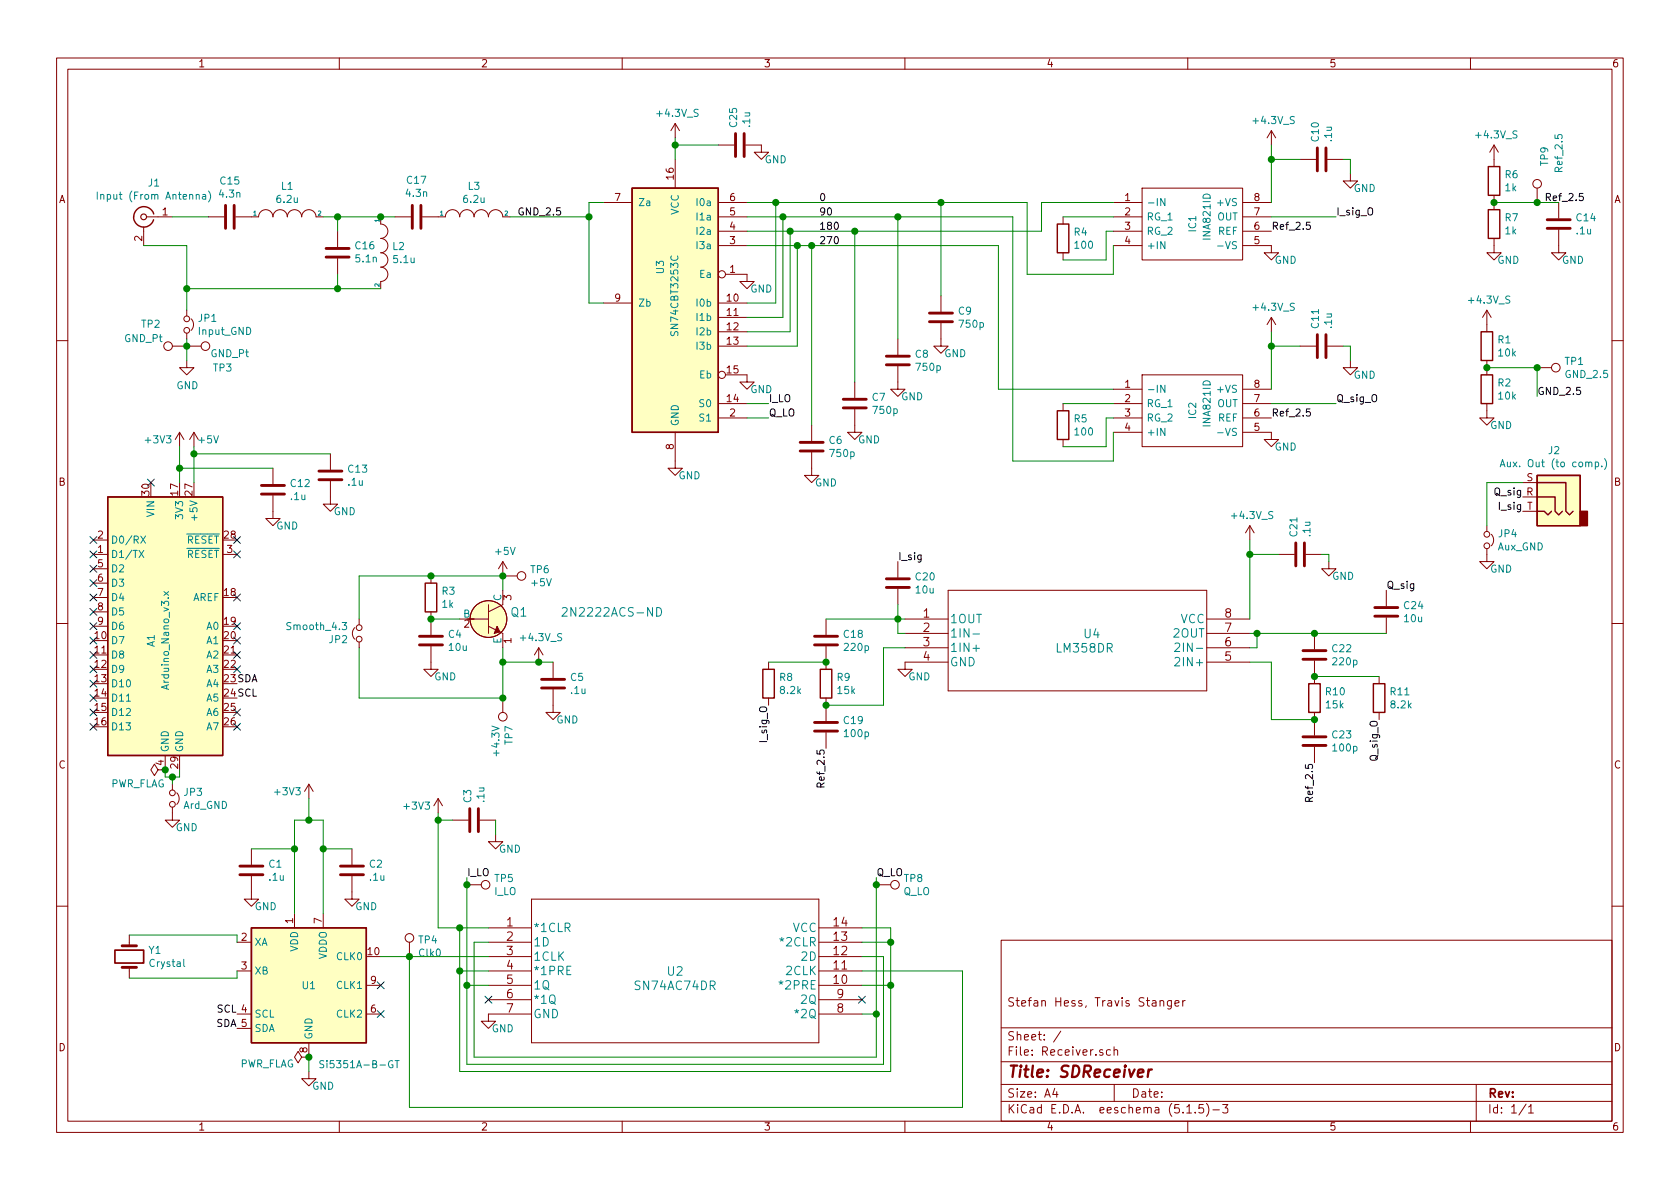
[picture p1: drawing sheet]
<svg xmlns="http://www.w3.org/2000/svg" width="297mm" height="210mm" viewBox="0 0 297 210" stroke-linecap="round" stroke-linejoin="round" font-family="sans-serif">
<g fill="none" stroke="#840000" stroke-width=".18">
<path d="M10 10.3h277v189.9h-277zM12 12.2h273v186.1h-273zM60 10.3v1.9M110 10.3v1.9M160 10.3v1.9M210 10.3v1.9M260 10.3v1.9M25.9 38.3h4.6M36.8 38.3h2.8M41.7 38.3h4a1.27 1.27 0 0 1 1.3-1.2 1.27 1.27 0 0 1 1.3 1.2 1.27 1.27 0 0 1 1.2-1.2 1.27 1.27 0 0 1 1.3 1.2 1.27 1.27 0 0 1 1.3-1.2 1.27 1.27 0 0 1 1.2 1.2 1.27 1.27 0 0 1 1.3-1.2 1.27 1.27 0 0 1 1.3 1.2h1.2M67.3 38.3v1.3a1.27 1.27 0 0 1 1.3 1.3 1.27 1.27 0 0 1-1.3 1.3 1.27 1.27 0 0 1 1.3 1.2 1.27 1.27 0 0 1-1.3 1.3 1.27 1.27 0 0 1 1.3 1.3 1.27 1.27 0 0 1-1.3 1.2 1.27 1.27 0 0 1 1.3 1.3 1.27 1.27 0 0 1-1.3 1.3v1.2M69.8 38.3h2.8"/>
<path d="M74.7 38.3h4a1.27 1.27 0 0 1 1.3-1.2 1.27 1.27 0 0 1 1.3 1.2 1.27 1.27 0 0 1 1.2-1.2 1.27 1.27 0 0 1 1.3 1.2 1.27 1.27 0 0 1 1.3-1.2 1.27 1.27 0 0 1 1.3 1.2 1.27 1.27 0 0 1 1.2-1.2 1.27 1.27 0 0 1 1.3 1.2h1.3M106.7 35.8h5.1M119.4 21.8v2.6M119.4 28.2v5.1M119.4 21.8l-.8 1.3M119.4 21.8l.7 1.3M127 38.3h5.1M127 25.6h2.8M127 35.8h5.1M131.8 25.6h2.8v1.3h1.3l-1.3 1.3-1.3-1.3h1.3M188 38.3v1.3M196.8 38.3h5.1"/>
<path d="M196.8 35.8h5.1M201.9 33.3h17.8v12.7h-17.8zM219.7 38.3h5.1M219.7 35.8h5.1M224.8 23.1l-.8 1.3M224.8 23.1v2.5M224.8 23.1l.8 1.3M229.9 28.2h2.8M234.7 28.2h2.8M238.8 30.7v1.3h1.2l-1.2 1.3-1.3-1.3h1.3M264.2 25.6v3.9M264.2 34.5v2.6"/>
<path d="M264.2 25.6l-.8 1.3M264.2 25.6l.7 1.3M271.8 33.3v2.5M275.6 35.8v2.8M25.4 40.1v3.3M33 54.9v1M33 58.9v1M33.8 56.4a1.41 1.41 0 0 1 0 2M59.7 40.9v2.8M59.7 45.7v2.8M106.7 53.6h5.1M127 53.6h5.1"/>
<path d="M127 56.1h5.1M127 58.7h5.1M127 43.4h5.1M127 40.9h5.1M128.3 48.5h3.8v1.3h1.2l-1.2 1.2-1.3-1.2h1.3M158.7 59.9v2.8M166.4 57.1v4.1h1.2l-1.2 1.3-1.3-1.3h1.3M166.4 52.3v2.8M188 44.7v1.3M196.8 43.4h5.1M196.8 40.9h5.1M219.7 43.4h5.1v1.3h1.3l-1.3 1.3-1.3-1.3h1.3"/>
<path d="M219.7 40.9h5.1M224.8 56.1v2.6M224.8 56.1l-.8 1.3M224.8 56.1l.8 1.3M262.9 54.9v3.8M262.9 54.9l-.8 1.2M262.9 54.9l.8 1.2M264.2 42.2v2.5h1.2l-1.2 1.3-1.3-1.3h1.3M275.6 40.6v4.1h1.3l-1.3 1.3-1.3-1.3h1.3M10 60.2h2M30.5 61.2h5.1M31.7 76.4l-.7 1.3"/>
<path d="M31.7 76.4v2.6M31.7 76.4l.8 1.3M33 63.7v1.3h1.3l-1.3 1.3-1.3-1.3h1.3M34.3 76.4l-.8 1.3M34.3 76.4v2.6M34.3 76.4l.8 1.3M119.4 76.4v6.4h1.2l-1.2 1.3-1.3-1.3h1.3M127 61.2h5.1M127 71.4h5.1M127 73.9h5.1M128.3 66.3h3.8v1.3h1.2l-1.2 1.2-1.3-1.2h1.3M143.5 75.2v2.8"/>
<path d="M151.1 72.4v4h1.3l-1.3 1.3-1.2-1.3h1.2M151.1 67.6v2.8M158.7 64.8v4h1.3l-1.3 1.3-1.2-1.3h1.2M188 71.4v1.2M188 77.7v1.3M196.8 71.4h5.1M196.8 73.9h5.1M196.8 68.8h5.1M196.8 76.4h5.1M201.9 66.3h17.8v12.7h-17.8zM219.7 76.4h5.1v1.3h1.3l-1.3 1.3-1.3-1.3h1.3M219.7 71.4h5.1"/>
<path d="M219.7 73.9h5.1M219.7 68.8h5.1M229.9 61.2h2.8M234.7 61.2h2.8M238.8 63.7v1.3h1.2l-1.2 1.3-1.3-1.3h1.3M262.9 71.4v2.5h1.3l-1.3 1.3-1.3-1.3h1.3M262.9 63.7v2.6M271.8 65h2.5M285 60.2h2M16.5 98h2.5M16.5 95.5h2.5M39.4 98h2.5"/>
<path d="M48.3 87.6v4.1h1.2l-1.2 1.3-1.3-1.3h1.3M48.3 82.8v2.8M58.4 85.1v4h1.3l-1.3 1.3-1.3-1.3h1.3M58.4 80.3v2.8M88.9 99.3v2.5h2.5M88.9 99.3l-.8 1.3M88.9 99.3l.8 1.3M143.5 80v4.1h1.3l-1.3 1.2-1.3-1.2h1.3M158.7 99.3v2.8M221 93l-.8 1.2M221 93v2.5M221 93l.7 1.2"/>
<path d="M226.1 98h2.8M230.9 98h2.8M234.9 99.3v1.3h1.3l-1.3 1.2-1.2-1.2h1.2M262.9 97v2.3h1.3l-1.3 1.3-1.3-1.3h1.3M262.9 93v1M263.7 94.5a1.41 1.41 0 0 1 0 2M269.2 87.9h2.6M269.2 85.3h2.6M269.2 90.4h2.6M10 110.3h2M16.5 100.6h2.5M16.5 103.1h2.5"/>
<path d="M16.5 105.7h2.5M16.5 108.2h2.5M16.5 110.7h2.5M62.7 111a1.41 1.41 0 0 0 0 2M63.5 109.5v1M63.5 113.5v1M76.2 114.3v4.1h1.3l-1.3 1.2-1.3-1.2h1.3M76.2 101.8v1.3M76.2 108.2v4.1M81.3 109.5h5.1M86.4 110.7l2.5 1.3v2.5M86.4 106.9v5.1"/>
<path d="M88.9 104.4v2.5l-2.5 1.3M95.2 114.5l-.7 1.3M95.2 114.5v2.6M95.2 114.5l.8 1.3M97.8 117.1v2.8M135.9 117.1v1.3M146 109.5v2.8M146 114.3v4.1M158.7 104.1v2.8M160 109.5h7.6M160 112h7.6M160 114.5h7.6"/>
<path d="M167.6 117.1h-7.6v1.3h1.3l-1.3 1.2-1.3-1.2h1.3M167.6 104.4h45.8v17.8h-45.8zM213.4 109.5h7.6M213.4 112h7.6M213.4 114.5h7.6M213.4 117.1h7.6M232.4 112v2.8M232.4 116.8v4.1M243.8 119.6v1.3M245.1 104.4v2.8M245.1 109.2v2.8M285 110.3h2"/>
<path d="M27.9 136.1l-.6-1-.6 1 .6 1.1 .6-1.1h1.3M29.2 136.1h.1M29.2 133.6v2.5M30.5 138.7v1M54.6 138.7l-.8 1.2M54.6 138.7v2.5M54.6 138.7l.8 1.2M88.9 123.4v2.6M97.8 121.9v4.1h1.3l-1.3 1.2-1.3-1.2h1.3M135.9 123.4v1.3M146 123.4v4.1M146 129.5v2.8"/>
<path d="M232.4 126v4M232.4 132.1v2.8M243.8 126v1.2M30.5 142.7v2.3h1.2l-1.2 1.3-1.3-1.3h1.3M31.2 140.2a1.41 1.41 0 0 1 0 2M44.4 154.9v4.1h1.3l-1.3 1.3-1.2-1.3h1.2M44.4 150.1v2.8M62.2 154.9v4.1h1.3l-1.3 1.3-1.2-1.3h1.2M62.2 150.1v2.8M77.5 141.2l-.8 1.3M77.5 141.2v2.6M77.5 141.2l.7 1.3"/>
<path d="M80 145h2.8M82.5 156.5h2.6M84.8 145h2.8M87.6 147.6v1.2h1.3l-1.3 1.3-1.2-1.3h1.2M94 159h50.8v25.4h-50.8zM154.9 156.5h2.6M10 160.2h2M22.9 165.3v2M22.9 171.1v1.9M41.9 166.6h2.5M41.9 171.7h2.5M41.9 179.3h2.5"/>
<path d="M52.1 161.5v2.6M57.1 161.5v2.6M64.8 174.2h2.5M64.8 179.3h2.5M72.4 166.6v2.6M86.4 164.1h7.6M86.4 166.6h7.6M86.4 169.2h7.6M86.4 171.7h7.6M86.4 174.2h7.6M86.4 176.8h7.6M94 179.3h-7.6v1.3h1.2l-1.2 1.3-1.3-1.3h1.3"/>
<path d="M144.8 164.1h7.6M144.8 166.6h7.6M144.8 169.2h7.6M144.8 171.7h7.6M144.8 174.2h7.6M144.8 176.8h7.6M144.8 179.3h7.6M177 166.3h108v32h-108zM205.1 177.1l.1-.1a.37 .37 0 0 1 .6 .1v.8M205.1 176.9v1M207.1 176.9v1.2l-.3 .3h-.3M207.1 177l-.4-.1-.3 .3 .1 .6 .2 .1 .4-.1"/>
<path d="M207.7 177.4l.8-.1-.1-.3-.4-.1-.3 .2 .1 .7h.6M209.1 176.9v1M209.5 176.9l-.3 .1-.1 .2M285 160.2h2M41.9 181.9h2.5M53.3 186.9l-.6-1-.6 1 .6 1.1 .6-1.1h1.3M54.6 186.9h.1M54.6 189.5v1.2h1.3l-1.3 1.3-1.3-1.3h1.3M54.6 184.4v2.5M60 198.3v1.9M110 198.3v1.9M160 198.3v1.9"/>
<path d="M177 194.8h108M177 191.8h108M177 187.8h108M177 181.8h108M186.5 192.5l-.4 1h1M186.8 193v1M187.6 182.3l-1.3 2M196.3 185.7l-.4-.1-.3 .3 .1 .6 .2 .1 .4-.1M197 185.7l.2-.1 .4 .1v.9M197 185.1v1.5M197 191.8v3M209.8 195.8l.5-.5v1.5"/>
<path d="M209.8 196.8h.9M210 198.3v1.9M211.3 196.7v.1M212.8 195.3h-.8v.7l.2-.1 .5 .1 .1 .2v.5l-.3 .1-.5-.1M213.3 195.1a1.71 1.71 0 0 1 0 2.3M214.5 196.3h1.1M216.2 195.3h.9l-.5 .6 .4 .1v.7l-.2 .1-.6-.1M260 198.3v1.9M261 191.8v6.5M269.8 195.2l-1.2 2M270.3 195.8l.4-.5v1.5M270.3 196.8h.8"/>
<circle cx="271.8" cy="32.5" r=".76"/>
<circle cx="33" cy="58.4" r=".51"/>
<circle cx="33" cy="56.4" r=".51"/>
<circle cx="127.6" cy="48.5" r=".63"/>
<circle cx="29.7" cy="61.2" r=".76"/>
<circle cx="36.3" cy="61.2" r=".76"/>
<circle cx="127.6" cy="66.3" r=".63"/>
<circle cx="275.1" cy="65" r=".76"/>
<circle cx="262.9" cy="96.5" r=".51"/>
<circle cx="262.9" cy="94.5" r=".51"/>
<circle cx="63.5" cy="113" r=".51"/>
<circle cx="63.5" cy="111" r=".51"/>
<circle cx="86.4" cy="109.5" r="3.3"/>
<circle cx="92.2" cy="101.8" r=".76"/>
<circle cx="88.9" cy="126.7" r=".76"/>
<circle cx="30.5" cy="140.2" r=".51"/>
<circle cx="30.5" cy="142.2" r=".51"/>
<circle cx="85.9" cy="156.5" r=".76"/>
<circle cx="158.2" cy="156.5" r=".76"/>
<circle cx="72.4" cy="165.9" r=".76"/>
</g>
<path d="M203.1 189.1l-.2 1.3M203.7 189.1a.54 .54 0 0 0-.7 .4" fill="none" stroke="#840000" stroke-width=".41"/>
<g fill="none" stroke="#840000" stroke-width=".25">
<path d="M23.6 38.3a1.8 1.8 0 0 0 1.6 1.8 1.8 1.8 0 0 0 2-1.2M27.2 37.8a1.8 1.8 0 0 0-2-1.2 1.8 1.8 0 0 0-1.6 1.7M111.8 33.3h15.2v43.1h-15.2zM186.9 39.6h2.1v5.1h-2.1zM263.1 29.5h2.1v5h-2.1zM263.1 37.1h2.1v5.1h-2.1zM261.9 58.7h2v5h-2zM186.9 72.6h2.1v5.1h-2.1zM261.9 66.3h2v5.1h-2zM19 87.9h20.4v45.7h-20.4zM271.8 84.1h7.6v8.9h-7.6zM271.8 90.4h1.2l.7 .7 .6-.7"/>
<path d="M271.8 87.9h3.2v2.5l.6 .7 .6-.7M271.8 85.3h5.1v5.1l.6 .7 .6-.7M75.2 103.1h2v5.1h-2zM134.9 118.4h2v5h-2zM145 118.4h2.1v5h-2.1zM231.4 120.9h2v5.1h-2zM242.8 120.9h2.1v5.1h-2.1zM44.4 164.1h20.4v20.3h-20.4z"/>
</g>
<circle cx="25.4" cy="38.3" r=".51" fill="none" stroke="#840000" stroke-width=".2"/>
<g fill="none" stroke="#008484" stroke-width=".18">
<path d="M17.2 34v1.2M35.8 34.4h.5l.1 .8M36.4 34.7h-.4l-.2 .2v.3h.6M36.9 33.8a1.4 1.4 0 0 1 0 1.9M206 35.1v1.3l-.8-1.3v1.3M215.3 43.5h1M206 68.1v1.3l-.8-1.3v1.3M215.3 76.5h1M24.6 97.3l.8 1.3M24.9 94.8l.8 1.3M25.4 97.3l-.8 1.3M25.7 94.8l-.8 1.3"/>
<path d="M265.3 82.5l.4-1.2 .4 1.2M265.4 82.2h.6M282.1 81.8l.3-.1 .3 .2-.2 .6h-.4M283.2 82.4v.1M283.7 81.1a1.47 1.47 0 0 1 0 1.9M29 104.6l.8 .7M29.8 104.6l-.8 .7M60.5 110.1h.8l-.4 .5 .3 .1 .1 .4-.3 .2-.5-.1M99.4 107.6l.6-.2 .2 .2 .1 .3-1 1.1h1M116.1 107.4a.77 .77 0 0 1 .9 .8 .77 .77 0 0 1-.9 .8zM172 112.1h1.2M172 114.6h1.2"/>
<path d="M207.7 116.4l.2-.1h.4l.2 .1 .1 .3-.1 .2-.8 .8h.9M207.7 113.9l.2-.2h.4l.2 .2 .1 .2-.1 .2-.8 .9h.9M32.5 169.6v1.1l.2 .2M57.3 187.6l-.5-.1-.2 .2v.4l.5 .2 .2 .3-.3 .2h-.5M69.8 187.5h.8M70.2 187.5v1.3"/>
</g>
<g fill="none" stroke="#840000" stroke-width=".51">
<path d="M39.9 36.3v4.1M41.4 36.3v4.1M72.9 36.3v4.1M74.4 36.3v4.1M130 23.6v4.1M131.6 23.6v4.1M232.9 26.2v4M234.4 26.2v4M273.6 38.9h4M57.7 43.9h4M57.7 45.5h4M164.3 56.9h4.1"/>
<path d="M164.3 55.4h4.1M232.9 59.2v4M234.4 59.2v4M273.6 40.4h4M141.5 79.8h4M141.5 78.2h4M149.1 72.1h4.1M149.1 70.6h4.1M156.7 64.5h4.1M156.7 63h4.1M46.2 87.4h4.1M46.2 85.8h4.1"/>
<path d="M56.4 84.8h4.1M56.4 83.3h4.1M229.1 96v4.1M230.6 96v4.1M74.2 114h4M74.2 112.5h4M144 114h4.1M144 112.5h4.1M156.7 103.9h4.1M156.7 102.4h4.1M230.4 116.6h4M230.4 115.1h4"/>
<path d="M243.1 109h4M243.1 107.4h4M95.8 121.7h4M95.8 120.1h4M144 129.3h4.1M144 127.8h4.1M230.4 131.8h4M230.4 130.3h4M42.4 154.7h4.1M42.4 153.2h4.1M60.2 154.7h4.1M60.2 153.2h4.1"/>
<path d="M83.1 143v4.1M84.6 143v4.1M21.6 167.3h2.5M21.6 171.1h2.5"/>
</g>
<path d="M20.3 168h5.1v2.3h-5.1z" fill="none" stroke="#840000" stroke-width=".3"/>
<g fill="#ffffc2" stroke="#ffffc2" stroke-width=".18">
<path d="M111.8 33.3h15.2v43.1h-15.2z"/>
<path d="M44.4 164.1h20.4v20.3h-20.4z"/>
<path d="M19 87.9h20.4v45.7h-20.4z"/>
<path d="M271.8 84.1h7.6v8.9h-7.6z"/>
<circle cx="86.4" cy="109.5" r="3.3"/>
</g>
<path d="M87.9 110.7l.5 1.1-1 .2z" fill="#840000" stroke="#840000" stroke-width=".18"/>
<path d="M279.4 90.4h1.3v2.6h-1.3z" fill="#840000" stroke="#840000" stroke-width=".25"/>
<g fill="none" stroke="#008400" stroke-width=".18">
<path d="M30.5 38.3h6.3M57.1 38.3h12.7M59.7 38.3v2.6M90.2 38.3h13.9M106.7 35.8h-2.6v17.8h2.6M119.4 24.4v3.8M119.4 25.6h7.6M132.1 35.8h49.5v12.7h15.2v-5.1M132.1 38.3h47v43.2h17.7v-5.1M137.2 35.8v17.8h-5.1M138.4 38.3v17.8h-6.3M158.7 38.3v21.6"/>
<path d="M166.4 35.8v16.5M188 38.3h8.8M196.8 35.8h-12.7v5.1h-52M224.8 38.3h11.4M224.8 25.6v10.2M224.8 28.2h5.1M237.5 28.2h1.3v2.5M264.2 35.8h11.4M25.4 43.4h7.6v11.5M33 59.9v3.8M33 51h34.3M59.7 48.5v2.5"/>
<path d="M132.1 43.4h44.4v25.4h20.3M139.7 40.9v17.8h-7.6M141 43.4v17.8h-8.9M143.5 43.4v31.8M151.1 40.9v26.7M196.8 40.9h-1.2v5.1h-7.6M224.8 58.7v10.1M31.7 79v6.3M34.3 79v6.3M132.1 71.4h3.8M132.1 73.9h3.8M188 71.4h8.8"/>
<path d="M196.8 73.9h-1.2v5.1h-7.6M224.8 61.2h5.1M224.8 71.4h11.4M237.5 61.2h1.3v2.5M262.9 65h8.9v5.1M31.7 82.8h16.6M34.3 80.3h24.1M221 95.5v14M221 98h5.1M233.7 98h1.2v1.3M269.2 85.3h-6.3v7.7M63.5 114.5v8.9h25.4v-8.9"/>
<path d="M76.2 109.5h5.1M88.9 104.4v-2.6h-25.4v7.7M88.9 117.1h8.9M135.9 117.1h10.1M146 109.5h14M158.7 106.9v5.1h1.3M160 114.5h-3.8v10.2h-10.2M221 117.1h3.8v10.1h7.6M221 112h24.1M222.2 112v2.5h-1.2M232.4 119.6h11.4M29.2 136.1v1.3h2.5v-1.3"/>
<path d="M30.5 137.4v1.3M44.4 150.1h7.7M54.6 141.2v3.8M57.1 150.1h5.1M77.5 145h2.5M77.5 143.8v20.3h8.9M82.5 155.2v33h73.7v-19h-3.8M87.6 145v2.6M154.9 155.2v31.7h-71.1v-20.3h2.6M22.9 165.3h19v1.3M41.9 171.7v1.3h-19M52.1 161.5v-16.5h5v16.5"/>
<path d="M67.3 169.2h19.1M72.4 169.2v26.6h97.8v-24.1h-17.8M81.3 171.7h5.1M81.3 164.1v25.4h76.2v-25.4h-5.1M82.5 174.2h3.9M152.4 166.6h5.1M152.4 174.2h5.1M152.4 179.3h2.5M54.6 186.9v2.6"/>
</g>
<path d="M231.6 39.3h-.6v.6l.4-.1 .3 .2v.3l-.3 .3-.4-.2M279.9 34.2h-.6l-.1 .6 .5-.1 .3 .2v.3l-.3 .3-.5-.1M231.6 72.3h-.6v.6l.4-.1 .3 .2v.3l-.3 .3-.4-.1M145.1 139.2v-.6l-.5-.1-.2 .2v.5h1.3M231.5 141.7l-.1-.6-.5-.1-.1 .2v.5h1.3" fill="none" stroke="#000" stroke-width=".18"/>
<g fill="#008400" stroke="#008400" stroke-width=".25">
<circle cx="143.5" cy="43.4" r=".51"/>
<circle cx="271.8" cy="65" r=".51"/>
<circle cx="119.4" cy="25.6" r=".51"/>
<circle cx="146.1" cy="117.1" r=".51"/>
<circle cx="52.1" cy="150.1" r=".51"/>
<circle cx="54.6" cy="145" r=".51"/>
<circle cx="72.4" cy="169.2" r=".51"/>
<circle cx="137.2" cy="35.8" r=".51"/>
<circle cx="34.3" cy="80.3" r=".51"/>
<circle cx="222.3" cy="112" r=".51"/>
<circle cx="88.9" cy="117.1" r=".51"/>
<circle cx="138.4" cy="38.3" r=".51"/>
<circle cx="232.4" cy="112" r=".51"/>
<circle cx="30.5" cy="137.4" r=".51"/>
<circle cx="151.1" cy="40.9" r=".51"/>
<circle cx="139.7" cy="40.9" r=".51"/>
<circle cx="166.4" cy="35.8" r=".51"/>
<circle cx="232.4" cy="127.2" r=".51"/>
<circle cx="232.4" cy="119.6" r=".51"/>
<circle cx="264.2" cy="35.8" r=".51"/>
<circle cx="158.8" cy="38.3" r=".51"/>
<circle cx="141" cy="43.4" r=".51"/>
<circle cx="158.8" cy="109.5" r=".51"/>
<circle cx="104.1" cy="38.3" r=".51"/>
<circle cx="33" cy="61.2" r=".51"/>
<circle cx="221" cy="98" r=".51"/>
<circle cx="154.9" cy="179.3" r=".51"/>
<circle cx="59.7" cy="51" r=".51"/>
<circle cx="82.6" cy="174.2" r=".51"/>
<circle cx="33" cy="51" r=".51"/>
<circle cx="81.3" cy="164.1" r=".51"/>
<circle cx="31.8" cy="82.8" r=".51"/>
<circle cx="29.2" cy="136.1" r=".51"/>
<circle cx="54.6" cy="186.9" r=".51"/>
<circle cx="77.5" cy="145" r=".51"/>
<circle cx="224.8" cy="61.2" r=".51"/>
<circle cx="262.9" cy="65" r=".51"/>
<circle cx="88.9" cy="123.4" r=".51"/>
<circle cx="76.2" cy="109.5" r=".51"/>
<circle cx="88.9" cy="101.8" r=".51"/>
<circle cx="76.2" cy="101.8" r=".51"/>
<circle cx="224.8" cy="28.2" r=".51"/>
<circle cx="81.3" cy="171.7" r=".51"/>
<circle cx="57.2" cy="150.1" r=".51"/>
<circle cx="95.3" cy="117.1" r=".51"/>
<circle cx="146.1" cy="124.7" r=".51"/>
<circle cx="271.8" cy="35.8" r=".51"/>
<circle cx="154.9" cy="156.5" r=".51"/>
<circle cx="82.6" cy="156.5" r=".51"/>
<circle cx="157.5" cy="166.6" r=".51"/>
<circle cx="67.3" cy="38.3" r=".51"/>
<circle cx="157.5" cy="174.2" r=".51"/>
<circle cx="59.7" cy="38.3" r=".51"/>
</g>
<g fill="none" stroke="#000084" stroke-width=".18">
<path d="M15.9 94.9l1.2 1.2M15.9 97.4l1.2 1.2M15.9 100l1.2 1.2M17.1 94.9l-1.2 1.2M17.1 97.4l-1.2 1.2M17.1 100l-1.2 1.2M26.1 84.7l1.2 1.2M27.3 84.7l-1.2 1.2M41.3 97.4l1.2 1.2M41.3 94.9l1.2 1.2M42.5 97.4l-1.2 1.2M42.5 94.9l-1.2 1.2"/>
<path d="M15.9 117.7l1.2 1.3M15.9 102.5l1.2 1.2M15.9 105l1.2 1.3M15.9 107.6l1.2 1.2M15.9 110.1l1.2 1.2M15.9 112.7l1.2 1.2M15.9 115.2l1.2 1.2M17.1 117.7l-1.2 1.3M17.1 102.5l-1.2 1.2M17.1 105l-1.2 1.3M17.1 107.6l-1.2 1.2M17.1 110.1l-1.2 1.2"/>
<path d="M17.1 112.7l-1.2 1.2M17.1 115.2l-1.2 1.2M41.3 115.2l1.2 1.2M41.3 117.7l1.2 1.3M41.3 105l1.2 1.3M41.3 112.7l1.2 1.2M41.3 110.1l1.2 1.2M42.5 115.2l-1.2 1.2M42.5 117.7l-1.2 1.3M42.5 105l-1.2 1.3M42.5 112.7l-1.2 1.2M42.5 110.1l-1.2 1.2"/>
<path d="M15.9 127.9l1.2 1.2M15.9 125.4l1.2 1.2M15.9 122.8l1.2 1.2M15.9 120.3l1.2 1.2M17.1 120.3l-1.2 1.2M17.1 127.9l-1.2 1.2M17.1 125.4l-1.2 1.2M17.1 122.8l-1.2 1.2M41.3 127.9l1.2 1.2M41.3 125.4l1.2 1.2M42.5 127.9l-1.2 1.2M42.5 125.4l-1.2 1.2"/>
<path d="M66.7 173.6l1.2 1.2M66.7 178.7l1.2 1.2M67.9 173.6l-1.2 1.2M67.9 178.7l-1.2 1.2M85.8 176.2l1.2 1.2M87 176.2l-1.2 1.2M151.8 176.2l1.2 1.2M153 176.2l-1.2 1.2"/>
</g>
<text font-size="2.8" fill="#840000" x="178" y="190.5">Title: SDReceiver</text>
<g font-size="2.1" fill="#008484">
<text x="90.4" y="109">Q1</text>
<text x="100.4" y="109">2N2222ACS-ND</text>
<text x="167.9" y="110.2">1OUT</text>
<text x="167.9" y="112.7">1IN-</text>
<text x="191.7" y="112.8">U4</text>
<text x="207.5" y="112.7">2OUT</text>
<text x="208.7" y="110.2">VCC</text>
<text x="167.9" y="115.3">1IN+</text>
<text x="167.9" y="117.8">GND</text>
<text x="186.9" y="115.4">LM358DR</text>
<text x="208.6" y="117.8">2IN+</text>
<text x="209.2" y="115.3">2IN-</text>
<text x="94.2" y="164.8">*1CLR</text>
<text x="94.2" y="167.4">1D</text>
<text x="138.3" y="167.4">*2CLR</text>
<text x="140.1" y="164.8">VCC</text>
<text x="94.2" y="169.9">1CLK</text>
<text x="94.2" y="172.4">*1PRE</text>
<text x="118" y="172.5">U2</text>
<text x="139.1" y="172.4">2CLK</text>
<text x="141.9" y="169.9">2D</text>
<text x="94.2" y="175">1Q</text>
<text x="94.2" y="177.5">*1Q</text>
<text x="112.5" y="175.1">SN74AC74DR</text>
<text x="138.3" y="175">*2PRE</text>
<text x="141.7" y="177.5">2Q</text>
<text x="94.2" y="180.1">GND</text>
<text x="140.9" y="180.1">*2Q</text>
</g>
<g font-size="2.1" fill="#840000">
<text x="163.2" y="109.2">1</text>
<text x="163.2" y="111.8">2</text>
<text x="216.6" y="111.8">7</text>
<text x="216.6" y="109.2">8</text>
<text x="163.2" y="114.3">3</text>
<text x="163.2" y="116.8">4</text>
<text x="216.6" y="116.8">5</text>
<text x="216.6" y="114.3">6</text>
<text x="89.6" y="163.8">1</text>
<text x="89.6" y="166.4">2</text>
<text x="147.4" y="166.4">13</text>
<text x="147.4" y="163.8">14</text>
<text x="89.6" y="168.9">3</text>
<text x="89.6" y="171.4">4</text>
<text x="89.6" y="174">5</text>
<text x="147.4" y="174">10</text>
<text x="147.4" y="171.4">11</text>
<text x="147.4" y="168.9">12</text>
<text x="89.6" y="176.5">6</text>
<text x="89.6" y="179.1">7</text>
<text x="148" y="179.1">8</text>
<text x="148" y="176.5">9</text>
<text x="178" y="178">Stefan Hess, Travis Stanger</text>
<text x="178" y="184">Sheet: /</text>
<text x="178" y="186.7">File: Receiver.sch</text>
<text x="178" y="196.9">KiCad E.D.A. eeschema (5.1.5)-3</text>
<text x="178" y="194.1">Size: A4</text>
<text x="200" y="194.1">Date:</text>
<text x="263" y="194.1">Rev:</text>
<text x="263" y="196.9">Id: 1/1</text>
</g>
<g font-size="1.8" fill="#840000">
<text x="35" y="11.9">1</text>
<text x="85" y="11.9">2</text>
<text x="135" y="11.9">3</text>
<text x="185" y="11.9">4</text>
<text x="235" y="11.9">5</text>
<text x="285" y="11.9">6</text>
<text x="10.4" y="35.9">A</text>
<text x="108.7" y="35.6">7</text>
<text x="119.1" y="31.7" transform="rotate(-90 119.1 31.7)">16</text>
<text x="129.1" y="35.6">6</text>
<text x="198.9" y="35.6">1</text>
<text x="221.8" y="35.6">8</text>
<text x="285.4" y="35.9">A</text>
<text x="28.7" y="38.1">1</text>
<text x="129.1" y="40.6">4</text>
<text x="129.1" y="38.1">5</text>
<text x="198.9" y="38.1">2</text>
<text x="198.9" y="40.6">3</text>
<text x="221.8" y="40.6">6</text>
<text x="221.8" y="38.1">7</text>
<text x="25.1" y="42.6" transform="rotate(-90 25.1 42.6)">2</text>
<text x="129.1" y="43.2">3</text>
<text x="198.9" y="43.2">4</text>
<text x="221.8" y="43.2">5</text>
<text x="108.7" y="53.3">9</text>
<text x="128.6" y="53.3">10</text>
<text x="129.1" y="48.3">1</text>
<text x="128.6" y="55.9">11</text>
<text x="128.6" y="58.4">12</text>
<text x="128.6" y="61">13</text>
<text x="128.6" y="71.1">14</text>
<text x="128.6" y="66">15</text>
<text x="198.9" y="68.6">1</text>
<text x="198.9" y="71.1">2</text>
<text x="221.8" y="71.1">7</text>
<text x="221.8" y="68.6">8</text>
<text x="129.1" y="73.7">2</text>
<text x="198.9" y="73.7">3</text>
<text x="198.9" y="76.2">4</text>
<text x="221.8" y="76.2">5</text>
<text x="221.8" y="73.7">6</text>
<text x="119.1" y="79.5" transform="rotate(-90 119.1 79.5)">8</text>
<text x="10.4" y="85.9">B</text>
<text x="26.4" y="87.6" transform="rotate(-90 26.4 87.6)">30</text>
<text x="31.5" y="87.6" transform="rotate(-90 31.5 87.6)">17</text>
<text x="34" y="87.6" transform="rotate(-90 34 87.6)">27</text>
<text x="269.9" y="85.1">S</text>
<text x="285.4" y="85.9">B</text>
<text x="17.3" y="95.2">2</text>
<text x="39.7" y="95.2">28</text>
<text x="17.3" y="97.8">1</text>
<text x="17.3" y="100.3">5</text>
<text x="40.2" y="97.8">3</text>
<text x="17.3" y="102.9">6</text>
<text x="17.3" y="105.4">7</text>
<text x="17.3" y="107.9">8</text>
<text x="39.7" y="105.4">18</text>
<text x="90.4" y="106.1" transform="rotate(-90 90.4 106.1)">3</text>
<text x="16.8" y="113">10</text>
<text x="17.3" y="110.5">9</text>
<text x="39.7" y="110.5">19</text>
<text x="39.7" y="113">20</text>
<text x="82.1" y="111">2</text>
<text x="90.4" y="113.8" transform="rotate(-90 90.4 113.8)">1</text>
<text x="16.8" y="115.6">11</text>
<text x="16.8" y="118.1">12</text>
<text x="39.7" y="115.6">21</text>
<text x="39.7" y="118.1">22</text>
<text x="16.8" y="120.6">13</text>
<text x="16.8" y="123.2">14</text>
<text x="16.8" y="125.7">15</text>
<text x="39.7" y="125.7">25</text>
<text x="16.8" y="128.3">16</text>
<text x="39.7" y="128.3">26</text>
<text x="10.4" y="135.9">C</text>
<text x="29" y="135.4" transform="rotate(-90 29 135.4)">4</text>
<text x="31.5" y="135.8" transform="rotate(-90 31.5 135.8)">29</text>
<text x="285.4" y="135.9">C</text>
<text x="42.7" y="166.4">2</text>
<text x="51.8" y="163.3" transform="rotate(-90 51.8 163.3)">1</text>
<text x="56.9" y="163.3" transform="rotate(-90 56.9 163.3)">7</text>
<text x="42.7" y="171.4">3</text>
<text x="65.1" y="168.9">10</text>
<text x="65.6" y="174">9</text>
<text x="65.6" y="179.1">6</text>
<text x="10.4" y="185.9">D</text>
<text x="285.4" y="185.9">D</text>
<text x="54.4" y="186.2" transform="rotate(-90 54.4 186.2)">8</text>
<text x="35" y="199.9">1</text>
<text x="85" y="199.9">2</text>
<text x="135" y="199.9">3</text>
<text x="185" y="199.9">4</text>
<text x="235" y="199.9">5</text>
<text x="285" y="199.9">6</text>
</g>
<g font-size="1.8" fill="#008484">
<text x="116.4" y="20.7">+4.3V_S</text>
<text x="130.3" y="22.4" transform="rotate(-90 130.3 22.4)">C25</text>
<text x="132.6" y="22.4" transform="rotate(-90 132.6 22.4)">.1u</text>
<text x="221.8" y="21.9">+4.3V_S</text>
<text x="135.2" y="28.9">GND</text>
<text x="233.2" y="25" transform="rotate(-90 233.2 25)">C10</text>
<text x="235.5" y="25" transform="rotate(-90 235.5 25)">.1u</text>
<text x="261.1" y="24.5">+4.3V_S</text>
<text x="273.7" y="29.3" transform="rotate(-90 273.7 29.3)">TP9</text>
<text x="18.2" y="35.3">Input (From Antenna)</text>
<text x="26.3" y="33">J1</text>
<text x="38.9" y="34.9">4.3n</text>
<text x="39" y="32.6">C15</text>
<text x="49" y="35.9">6.2u</text>
<text x="49.8" y="33.6">L1</text>
<text x="71.9" y="34.8">4.3n</text>
<text x="72" y="32.5">C17</text>
<text x="82.1" y="35.9">6.2u</text>
<text x="82.8" y="33.6">L3</text>
<text x="239.3" y="34">GND</text>
<text x="266.1" y="31.5">R6</text>
<text x="266.2" y="33.8">1k</text>
<text x="276.3" y="30.2" transform="rotate(-90 276.3 30.2)">Ref_2.5</text>
<text x="112.8" y="36.4">Za</text>
<text x="120" y="38" transform="rotate(-90 120 38)">VCC</text>
<text x="123.5" y="41.5">I2a</text>
<text x="123.5" y="39">I1a</text>
<text x="123.5" y="36.4">I0a</text>
<text x="189.9" y="41.7">R4</text>
<text x="202.7" y="36.4">-IN</text>
<text x="202.7" y="39">RG_1</text>
<text x="202.7" y="41.5">RG_2</text>
<text x="211.5" y="41" transform="rotate(-90 211.5 41)">IC1</text>
<text x="215.2" y="39">OUT</text>
<text x="215.4" y="41.5">REF</text>
<text x="215.5" y="36.4">+VS</text>
<text x="266.1" y="39.1">R7</text>
<text x="266.2" y="41.4">1k</text>
<text x="278.8" y="39.1">C14</text>
<text x="278.8" y="41.4">.1u</text>
<text x="62.9" y="44.1">C16</text>
<text x="63" y="46.4">5.1n</text>
<text x="69.5" y="44.2">L2</text>
<text x="69.7" y="46.5">5.1u</text>
<text x="123.5" y="44.1">I3a</text>
<text x="190.1" y="44">100</text>
<text x="202.7" y="44.1">+IN</text>
<text x="214" y="42.2" transform="rotate(-90 214 42.2)">INA821ID</text>
<text x="216" y="44.1">-VS</text>
<text x="225.4" y="46.7">GND</text>
<text x="264.7" y="46.7">GND</text>
<text x="276.2" y="46.7">GND</text>
<text x="117.4" y="48.4" transform="rotate(-90 117.4 48.4)">U3</text>
<text x="123.8" y="49.1">Ea</text>
<text x="132.7" y="51.7">GND</text>
<text x="259.9" y="53.7">+4.3V_S</text>
<text x="25" y="58">TP2</text>
<text x="35.1" y="56.9">JP1</text>
<text x="35.2" y="59.2">Input_GND</text>
<text x="112.8" y="54.2">Zb</text>
<text x="119.9" y="58.9" transform="rotate(-90 119.9 58.9)">SN74CBT3253C</text>
<text x="123.4" y="54.2">I0b</text>
<text x="123.4" y="56.8">I1b</text>
<text x="123.4" y="59.3">I2b</text>
<text x="169.5" y="55.6">C9</text>
<text x="169.7" y="58">750p</text>
<text x="221.8" y="55">+4.3V_S</text>
<text x="233.2" y="58" transform="rotate(-90 233.2 58)">C11</text>
<text x="235.5" y="58" transform="rotate(-90 235.5 58)">.1u</text>
<text x="22" y="60.5">GND_Pt</text>
<text x="37.3" y="63.2">GND_Pt</text>
<text x="37.7" y="65.7">TP3</text>
<text x="123.4" y="61.8">I3b</text>
<text x="161.9" y="63.3">C8</text>
<text x="162.1" y="65.6">750p</text>
<text x="167" y="63.2">GND</text>
<text x="264.9" y="60.7">R1</text>
<text x="265" y="63">10k</text>
<text x="276.7" y="64.5">TP1</text>
<text x="31.2" y="68.8">GND</text>
<text x="123.7" y="66.9">Eb</text>
<text x="132.7" y="69.5">GND</text>
<text x="154.3" y="70.9">C7</text>
<text x="159.3" y="70.8">GND</text>
<text x="202.7" y="69.5">-IN</text>
<text x="215.5" y="69.5">+VS</text>
<text x="239.3" y="67">GND</text>
<text x="264.9" y="68.3">R2</text>
<text x="265" y="70.7">10k</text>
<text x="276.9" y="66.8">GND_2.5</text>
<text x="120" y="75.4" transform="rotate(-90 120 75.4)">GND</text>
<text x="123.8" y="72">S0</text>
<text x="123.8" y="74.5">S1</text>
<text x="154.5" y="73.2">750p</text>
<text x="189.9" y="74.7">R5</text>
<text x="190.1" y="77">100</text>
<text x="202.7" y="72">RG_1</text>
<text x="202.7" y="74.5">RG_2</text>
<text x="202.7" y="77.1">+IN</text>
<text x="211.5" y="74" transform="rotate(-90 211.5 74)">IC2</text>
<text x="214" y="75.3" transform="rotate(-90 214 75.3)">INA821ID</text>
<text x="215.2" y="72">OUT</text>
<text x="215.4" y="74.5">REF</text>
<text x="216" y="77.1">-VS</text>
<text x="263.5" y="75.9">GND</text>
<text x="25.9" y="78.4">+3V3</text>
<text x="35.2" y="78.4">+5V</text>
<text x="61.6" y="83.6">C13</text>
<text x="146.6" y="78.5">C6</text>
<text x="146.9" y="80.8">750p</text>
<text x="151.7" y="78.4">GND</text>
<text x="225.4" y="79.7">GND</text>
<text x="266.5" y="82.6">Aux. Out (to comp.)</text>
<text x="273.8" y="80.3">J2</text>
<text x="51.5" y="86.1">C12</text>
<text x="51.5" y="88.4">.1u</text>
<text x="61.6" y="85.9">.1u</text>
<text x="120" y="84.8">GND</text>
<text x="144.1" y="86">GND</text>
<text x="27.3" y="91.3" transform="rotate(-90 27.3 91.3)">VIN</text>
<text x="32.4" y="91.5" transform="rotate(-90 32.4 91.5)">3V3</text>
<text x="34.9" y="91.6" transform="rotate(-90 34.9 91.6)">+5V</text>
<text x="48.8" y="93.6">GND</text>
<text x="59" y="91.1">GND</text>
<text x="218" y="91.8">+4.3V_S</text>
<text x="229.4" y="94.8" transform="rotate(-90 229.4 94.8)">C21</text>
<text x="231.7" y="94.8" transform="rotate(-90 231.7 94.8)">.1u</text>
<text x="265" y="95">JP4</text>
<text x="19.6" y="98.7">D1/TX</text>
<text x="19.6" y="96.1">D0/RX</text>
<text x="19.6" y="101.2">D2</text>
<text x="33" y="96.1">RESET</text>
<text x="33" y="98.7">RESET</text>
<text x="87.7" y="98.1">+5V</text>
<text x="93.9" y="101.4">TP6</text>
<text x="263.5" y="101.3">GND</text>
<text x="264.8" y="97.3">Aux_GND</text>
<text x="19.6" y="103.8">D3</text>
<text x="19.6" y="106.3">D4</text>
<text x="34" y="106.3">AREF</text>
<text x="78.2" y="105.2">R3</text>
<text x="78.2" y="107.5">1k</text>
<text x="88.6" y="106.3" transform="rotate(-90 88.6 106.3)">C</text>
<text x="94.1" y="103.7">+5V</text>
<text x="162" y="102.6">C20</text>
<text x="162" y="104.9">10u</text>
<text x="235.5" y="102.5">GND</text>
<text x="248.3" y="107.7">C24</text>
<text x="19.6" y="113.9">D7</text>
<text x="19.6" y="108.8">D5</text>
<text x="19.6" y="111.4">D6</text>
<text x="36.6" y="111.4">A0</text>
<text x="36.6" y="113.9">A1</text>
<text x="51" y="111.4">Smooth_4.3</text>
<text x="58.2" y="113.7">JP2</text>
<text x="79.3" y="112.8">C4</text>
<text x="81.9" y="109.2">B</text>
<text x="88.6" y="113.9" transform="rotate(-90 88.6 113.9)">E</text>
<text x="92.2" y="113.4">+4.3V_S</text>
<text x="149.3" y="112.8">C18</text>
<text x="248.4" y="110">10u</text>
<text x="19.6" y="116.5">D8</text>
<text x="19.6" y="119">D9</text>
<text x="27.4" y="114.4" transform="rotate(-90 27.4 114.4)">A1</text>
<text x="36.6" y="116.5">A2</text>
<text x="36.6" y="119">A3</text>
<text x="79.5" y="115.1">10u</text>
<text x="149.4" y="115.1">220p</text>
<text x="235.6" y="115.3">C22</text>
<text x="235.8" y="117.6">220p</text>
<text x="19.6" y="121.5">D10</text>
<text x="19.6" y="124.1">D11</text>
<text x="29.9" y="121.6" transform="rotate(-90 29.9 121.6)">Arduino_Nano_v3.x</text>
<text x="36.6" y="121.5">A4</text>
<text x="36.6" y="124.1">A5</text>
<text x="76.8" y="120.3">GND</text>
<text x="100.9" y="120.4">C5</text>
<text x="101" y="122.7">.1u</text>
<text x="137.9" y="120.4">R8</text>
<text x="138" y="122.7">8.2k</text>
<text x="148" y="120.4">R9</text>
<text x="148.2" y="122.7">15k</text>
<text x="160.6" y="120.3">GND</text>
<text x="234.5" y="123">R10</text>
<text x="234.5" y="125.3">15k</text>
<text x="245.9" y="123">R11</text>
<text x="246" y="125.3">8.2k</text>
<text x="19.6" y="126.6">D12</text>
<text x="19.6" y="129.2">D13</text>
<text x="36.6" y="126.6">A6</text>
<text x="36.6" y="129.2">A7</text>
<text x="90.6" y="131.6" transform="rotate(-90 90.6 131.6)">TP7</text>
<text x="98.4" y="127.9">GND</text>
<text x="149.3" y="128">C19</text>
<text x="149.4" y="130.3">100p</text>
<text x="235.6" y="130.6">C23</text>
<text x="29.8" y="133.1" transform="rotate(-90 29.8 133.1)">GND</text>
<text x="32.4" y="133.1" transform="rotate(-90 32.4 133.1)">GND</text>
<text x="88.3" y="133.5" transform="rotate(-90 88.3 133.5)">+4.3V</text>
<text x="235.8" y="132.9">100p</text>
<text x="19.5" y="139.2">PWR_FLAG</text>
<text x="32.4" y="143">Ard_GND</text>
<text x="32.6" y="140.7">JP3</text>
<text x="48.7" y="140.6">+3V3</text>
<text x="71.6" y="143.2">+3V3</text>
<text x="83.3" y="141.9" transform="rotate(-90 83.3 141.9)">C3</text>
<text x="85.6" y="141.8" transform="rotate(-90 85.6 141.8)">.1u</text>
<text x="31.1" y="147">GND</text>
<text x="47.6" y="153.4">C1</text>
<text x="47.7" y="155.7">.1u</text>
<text x="65.4" y="153.4">C2</text>
<text x="65.4" y="155.7">.1u</text>
<text x="87.5" y="156">TP5</text>
<text x="88.2" y="150.8">GND</text>
<text x="159.9" y="156">TP8</text>
<text x="45" y="161">GND</text>
<text x="62.8" y="161">GND</text>
<text x="87.4" y="158.3">I_LO</text>
<text x="159.7" y="158.3">Q_LO</text>
<text x="45" y="167.3">XA</text>
<text x="74" y="166.8">TP4</text>
<text x="26.3" y="168.7">Y1</text>
<text x="26.6" y="171">Crystal</text>
<text x="45" y="172.3">XB</text>
<text x="52.7" y="168.3" transform="rotate(-90 52.7 168.3)">VDD</text>
<text x="57.8" y="169.7" transform="rotate(-90 57.8 169.7)">VDDO</text>
<text x="59.6" y="169.8">CLK0</text>
<text x="74.2" y="169.2">Clk0</text>
<text x="45" y="180">SCL</text>
<text x="53.5" y="174.9">U1</text>
<text x="59.6" y="180">CLK2</text>
<text x="59.6" y="174.9">CLK1</text>
<text x="45" y="182.5">SDA</text>
<text x="55.2" y="183.9" transform="rotate(-90 55.2 183.9)">GND</text>
<text x="86.9" y="182.5">GND</text>
<text x="42.3" y="188.8">PWR_FLAG</text>
<text x="57.6" y="188.9">Si5351A-B-GT</text>
<text x="55.2" y="192.7">GND</text>
</g>
<g font-size="1.8">
<text x="144.8" y="35.6">0</text>
<text x="273" y="35.6">Ref_2.5</text>
<text x="91.4" y="38.1">GND_2.5</text>
<text x="144.8" y="38.1">90</text>
<text x="144.8" y="40.6">180</text>
<text x="224.8" y="40.6">Ref_2.5</text>
<text x="236.2" y="38.1">I_sig_O</text>
<text x="144.8" y="43.2">270</text>
<text x="135.9" y="71.1">I_LO</text>
<text x="236.2" y="71.1">Q_sig_O</text>
<text x="271.8" y="69.8">GND_2.5</text>
<text x="135.9" y="73.7">Q_LO</text>
<text x="224.8" y="73.7">Ref_2.5</text>
<text x="264.3" y="87.6">Q_sig R</text>
<text x="265.2" y="90.2">I_sig T</text>
<text x="158.7" y="99.1">I_sig</text>
<text x="245.1" y="104.1">Q_sig</text>
<text x="39.7" y="120.6">23SDA</text>
<text x="39.7" y="123.2">24SCL</text>
<text x="135.6" y="131.1" transform="rotate(-90 135.6 131.1)">I_sig_O</text>
<text x="243.6" y="134.5" transform="rotate(-90 243.6 134.5)">Q_sig_O</text>
<text x="145.8" y="138.6" transform="rotate(-90 145.8 138.6)">Ref_2.5</text>
<text x="232.2" y="141.2" transform="rotate(-90 232.2 141.2)">Ref_2.5</text>
<text x="82.5" y="154.9">I_LO</text>
<text x="154.9" y="154.9">Q_LO</text>
<text x="38.4" y="179.1">SCL 4</text>
<text x="38.2" y="181.6">SDA 5</text>
</g>
<g font-size="1.1" fill="#008484">
<text x="44.8" y="38.1">1</text>
<text x="56.2" y="38.1">2</text>
<text x="67.1" y="39.3" transform="rotate(-90 67.1 39.3)">1</text>
<text x="77.8" y="38.1">1</text>
<text x="89.3" y="38.1">2</text>
<text x="67.1" y="50.7" transform="rotate(-90 67.1 50.7)">2</text>
</g>
</svg>
